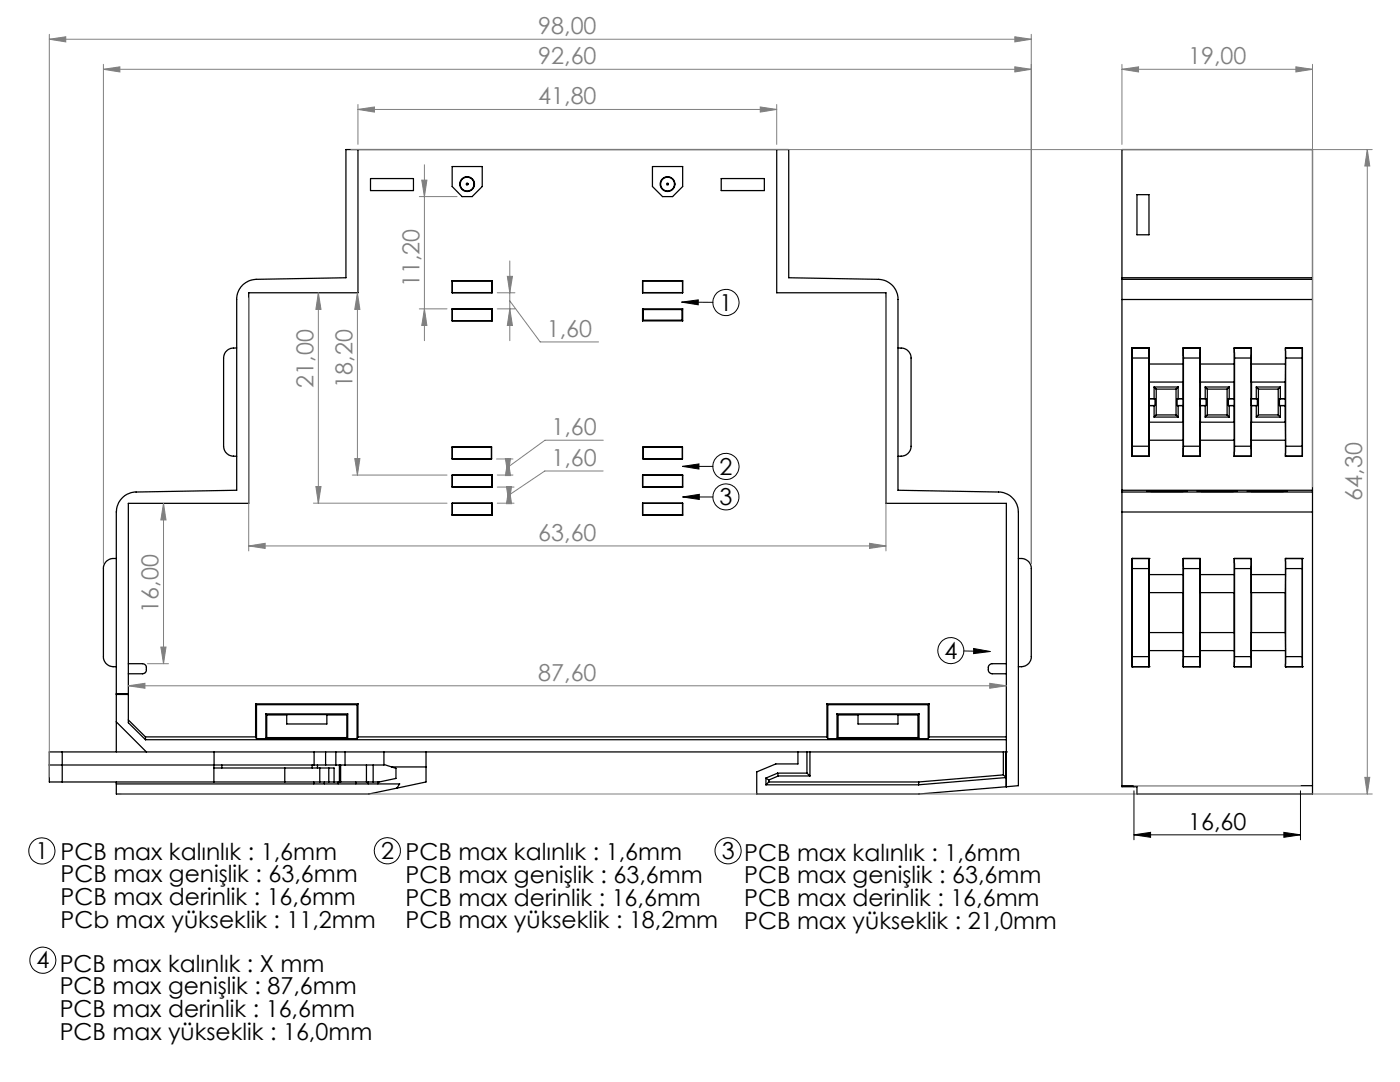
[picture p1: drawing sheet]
<svg xmlns="http://www.w3.org/2000/svg" width="279mm" height="216mm" viewBox="0 0 279 216" stroke-linecap="round" stroke-linejoin="round" font-family="sans-serif">
<g fill="none" stroke="#000" stroke-width=".25">
<path d="M71.4 29.8v28.6h-21.8v42h-24v43.8l3.4 3.4M73.9 35.6h8.6v2.4h-8.6zM90.2 33.2h6v4l-2 2h-2l-2-2zM130.2 33.2h6v4l-2 2h-2l-2-2zM143.9 35.6h8.6v2.4h-8.6zM155 29.8v28.6h21.8v42h24v56.6M226.9 38.8h2.4v8h-2.4zM90.2 58.4h8M90.2 56v2.4M90.2 56h8M98.2 56v2.4M128.2 58.4h8"/>
<path d="M128.2 56v2.4M128.2 56h8M128.2 56l.1 .1M128.3 56.1v2.3M128.3 56.1h7.9M128.3 58.4h7.9M128.3 58.4h-.1M136.2 56.1v2.3M136.2 58.4h.1M136.2 56v.1M136.2 56v2.4M223.9 55.7v4.1"/>
<path d="M223.9 55.7v-25.9h38v25.9M223.9 59.8v38.4M223.9 59.8h38M223.9 55.7h38M223.9 55.4h38M261.9 55.7v4.1M261.9 59.8v38.4M47.2 69.4l-1.1 .1-.7 .3-.6 .7-.2 .8v17.9l.2 .7 .7 .8 .8 .3 .9 .1M90.2 61.6h8M90.2 64h8M90.2 61.6v2.4M90.3 64h-.1"/>
<path d="M98.2 64h.1M98.2 61.6v2.4M128.2 61.6l.2 .2M128.2 61.6v2.4M128.2 61.6h8M128.2 64h8M128.4 61.8v2.1M128.4 63.9l-.2 .1M128.4 61.8h7.7M128.4 63.9h7.7M136.1 61.8v2.1M136.1 63.9l.1 .1"/>
<path d="M136.2 61.6l-.1 .2M136.2 61.6v2.4M179.2 69.4l1.1 .1 .7 .3 .6 .7 .2 .7v18.1l-.3 .8-.6 .6-.8 .3-.9 .1M225.9 69.5l.1 1.9M225.9 69.4v21.7h3.4v-3.3M225.9 69.4h3.4M226 71.4v17.6M226 71.4h3.3M229.3 71.4v17.6M229.3 69.5v1.9M229.3 69.4v3.2M229.3 72.6v3.6"/>
<path d="M229.3 72.6h6.8M229.3 79.6h1.2v1.3h-1.2M229.3 76.2h6.8M229.4 76.2v8M230.3 77.2h4.8M230.3 77.2l.5 .4M230.3 77.2v2.4M230.8 77.6h3.9M230.8 77.6v5.2M234.7 77.6v5.2M235.1 77.2l-.4 .4M235.1 77.2v2.4"/>
<path d="M236.1 69.4l.1 2M236.1 69.4v21.7M236.1 79.6h-1.2v1.3h1.2M236.1 69.4h3.4M236.2 71.4v17.6M236.2 71.4h3.3M239.5 71.4v17.6M239.5 69.4v2M239.5 69.4v6.8h6.8v-6.8M239.5 79.6h1.2v1.3h-1.2zM239.5 72.6h6.8M239.6 76.2v3.4"/>
<path d="M240.5 77.2h4.8M240.5 77.2l.4 .4M240.5 77.2v2.4M240.9 77.6h4M240.9 77.6v5.2M244.9 77.6v5.2M245.1 79.6h1.2v1.3h-1.2zM245.3 77.2v2.4M245.3 77.2l-.4 .4M246.3 76.2v3.4M246.3 69.4h3.4M246.3 69.4v.1"/>
<path d="M246.3 69.5l.1 1.9M246.4 71.4v17.6M246.4 71.4h3.3M249.7 71.4v17.6M249.7 69.5v1.9M249.7 69.4v6.8h6.8v-3.6M249.7 79.6h1.2v1.3h-1.2zM249.7 69.4v.1M249.7 72.6h6.8M249.8 76.2v3.4M250.7 77.2l.4 .4M250.7 77.2h4.8"/>
<path d="M250.7 77.2v2.4M251.1 77.6h4M251.1 77.6v5.2M255.1 77.6v5.2M255.3 79.6h1.2v1.3h-1.2zM255.5 77.2l-.4 .4M255.5 77.2v2.4M256.5 76.2v3.4M256.5 69.5l.1 1.9M256.5 69.4v3.2M256.5 69.4h3.4M256.6 71.4v17.6"/>
<path d="M256.6 71.4h3.3M259.9 71.4v17.6M259.9 69.5v1.9M259.9 69.4v21.7h-3.4v-3.3M90.2 91.6h7.9M90.2 89.2h7.9M90.2 94.8h8M90.2 97.2h8M90.2 89.2v2.4M90.2 94.8v2.4M98.1 89.2v2.4M98.2 94.8v2.4"/>
<path d="M128.2 94.8v2.4M128.2 94.8h8M128.2 94.8h.1M128.2 97.2h8M128.3 94.8h7.9M128.3 97.2h7.9M128.3 94.8v2.4M128.3 97.2h-.1M128.3 91.6h7.9M128.3 89.2h.1M128.3 89.2v2.4M128.3 89.2h7.9"/>
<path d="M128.4 89.2v2.3M128.4 91.5h7.8M128.4 91.5l-.1 .1M128.4 89.2h7.8M136.2 91.5v.1M136.2 89.2v2.3M136.2 89.2v2.4M136.2 94.8v2.4M136.2 97.2h.1M136.2 89.2h.1M136.2 94.8h.1M223.9 98.2v4"/>
<path d="M223.9 98.2h38M223.9 97.8h38M226 89l-.1 2h3.4v-2M226 89h3.3M228.9 98h8zM229.3 87.8h6.8M229.3 84.2v3.6M229.3 84.2h6.8M230.3 83.2h4.8M230.3 80.9v2.3M230.8 82.8h3.9M230.8 82.8l-.5 .4"/>
<path d="M234.7 82.8l.4 .4M235.1 80.9v2.3M236.1 91.1h3.4M236.1 91h3.4M236.1 91v.1M236.2 89l-.1 2M236.2 89h3.3M238.9 98h8zM239.5 89v2M239.5 91v.1M239.5 91.1v-6.9h6.8v6.9M239.5 87.8h6.8"/>
<path d="M239.6 80.9v3.3M240.5 83.2h4.8M240.5 80.9v2.3M240.9 82.8h4M240.9 82.8l-.4 .4M244.9 82.8l.4 .4M245.3 80.9v2.3M246.3 80.9v3.3M246.3 91.1h3.4M246.3 91h3.4M246.3 91v.1M246.4 89l-.1 2"/>
<path d="M246.4 89h3.3M248.9 98h8zM249.7 89v2M249.7 91v.1M249.7 87.8h6.8M249.8 80.9v3.3M250.7 83.2h4.8M250.7 80.9v2.3M251.1 82.8l-.4 .4M251.1 82.8h4M255.1 82.8l.4 .4M255.5 80.9v2.3"/>
<path d="M256.5 80.9v3.3M256.5 87.8v-3.6h-6.8v6.9M256.6 89l-.1 2h3.4v-2M256.6 89h3.3M261.9 98.2v4M23.2 111.4l-1 .1-.6 .3-.5 .4-.5 .9v18.3l.5 .9 .5 .4 .7 .3h.9M90.2 100.4h8M90.2 100.4v2.4M90.2 102.8h8M90.3 102.8h-.1M98.2 102.8h.1M98.2 100.4v2.4"/>
<path d="M128.2 100.4v2.4M128.2 100.4h8M128.2 102.8h8M128.2 100.4h.1M128.3 100.4h7.9M128.3 100.4l-.1 2.4M136.2 100.4v2.4M136.2 100.4h.1M203.2 111.4l1.1 .1 .6 .3 .4 .3 .5 1v18.3l-.4 .9-.5 .4-.9 .3h-.8M223.9 102.2v54.8h3v1.4h35v-56.2M223.9 102.2h38M225.9 111.4l.1 2.1"/>
<path d="M225.9 111.4h.1M225.9 111.4h3.4M225.9 111.4v21.6M226 113.5h3.3M226 113.5v17.5M229.3 113.5v17.5M229.3 111.4v2.1M229.3 111.4h.1M229.3 111.4v3.3M229.3 114.7v3.6M229.3 114.7h6.8M229.3 118.3h6.8"/>
<path d="M229.4 118.3v7.9M236.1 111.4l.1 2.1M236.2 113.5h3.3M236.2 113.5v17.5M239.5 113.5v17.5M239.5 111.4v2.1M239.5 114.7h6.8M239.6 118.3v7.9M246.3 118.3v7.9M246.3 111.4v6.9h-6.8v-6.9h-3.4v21.6h3.4v-6.8h6.8v6.8M246.3 111.4h3.4M246.3 111.4l.1 2.1"/>
<path d="M246.4 113.5h3.3M246.4 113.5v17.5M249.7 113.5v17.5M249.7 111.4v2.1M249.7 111.4v6.9h6.8v-3.6M249.7 114.7h6.8M249.8 118.3v7.9M256.5 118.3v7.9M256.5 111.4l.1 2.1M256.5 111.4h.1M256.5 111.4h3.4M256.5 111.4v3.3"/>
<path d="M256.6 113.5h3.3M256.6 113.5v17.5M259.9 113.5v17.5M259.9 111.4v2.1M259.9 111.4h.1M259.9 111.4v21.6M23.2 138.4h2.4M23.2 138.6h2.4M25.6 132.4h2.9l.4 .2 .3 .4v.8l-.5 .6h-3.1M200.8 132.4h-2.9l-.4 .2-.3 .4v.8l.6 .6h3M225.9 133h.1M225.9 133h3.4"/>
<path d="M226 131l-.1 2M226 131h3.3M229.3 131v2M229.3 133h.1M229.3 129.8v3.2M229.3 129.8h6.8M229.3 126.2v3.6M229.3 126.2h6.8M236.2 131l-.1 2M236.2 131h3.3M239.5 131v2M239.5 129.8h6.8"/>
<path d="M246.3 133h3.4M246.4 131l-.1 2M246.4 131h3.3M249.7 131v2M249.7 129.8h6.8M256.5 133h.1M256.5 133h3.4M256.5 129.8v3.2M256.5 129.8v-3.6h-6.8v6.8M256.6 131l-.1 2M256.6 131h3.3M259.9 131v2"/>
<path d="M259.9 133h.1M9.8 152.6h52.9M12.4 150v6M23.2 150v-47.9l.2-1.2 .5-1 1-1 1.2-.6 .7-.1 20.4-.4v-38.4l.2-.8 .4-1 .7-.8 1.1-.7 1.1-.3 18.3-.4v-25.6h88.4v25.6l18.4 .4 1.1 .3 1 .7 .7 .8 .5 1.1 .1 .6v38.5l20.5 .4 .6 .1 1.2 .6 1 .9 .5 1 .2 1.2v54.8l-2.4 .2M23.2 156v2.4h50.4l5.6-1.1M23.2 144l6 6M23.2 156.4h56.6l-.6 .9M25.6 143.7l3.4 3.3M29 147v.6M29 147.6h171.8M29 147h22M42.7 153.2h14.1"/>
<path d="M42.7 150v6M44.3 152.6v.6M51 147l.2 .4M51 140.4v6.6M51 140.4l.2 .2M51 140.4h20.4M51.2 147.4h20.1M51.2 140.6v6.8M51.2 140.6h20.1M53.1 142.5v4.9M53.1 142.5l.1 .2M53.1 147.4h16.3"/>
<path d="M53.1 142.5h16.3M53.2 142.7v4.5M53.2 147.2l-.1 .2M53.2 147.2h16M53.2 142.7h4M56.8 156h7M56.8 153.2h7M56.8 153.2v2.8M57.2 142.6h8v1.9h-8zM62.3 152.6v.6M62.6 156v.4M62.7 152.6h2.3"/>
<path d="M62.7 150v2.6M63.4 152.6v.6M63.8 153.2v2.8M63.8 156h1.8M63.8 153.2h1.8M64.7 156v.4M65 152.6h2M65 150v2.6M65.2 142.7h4M65.6 156h1.1M65.6 153.2h1.1v2.8M65.6 153.2v2.8"/>
<path d="M66.7 156h1M67 152.6h1.9M67 150v2.6M67.5 156v.4M67.7 156h.3M67.7 152.6v3.4M68 156h5.1M68 152.6v3.4M68.9 150v2.6M69.2 147.2l.2 .2M69.2 142.7v4.5M69.4 142.5v4.9"/>
<path d="M69.4 142.5l-.2 .2M71 156v.4M71.3 140.6v6.8M71.4 140.4v6.6M71.4 147l-.1 .4M71.4 147h93.6M71.4 140.4l-.1 .2M73.1 156h1.4M73.1 152.6v3.4M73.5 156v.4M74.5 152.6v3.4M75.4 156v.4"/>
<path d="M76.6 152.5l2.4 .8v2l-3.3 .7h-1.2M76.6 150v2.6h-7.7M78.1 153h6.9M85 150v6l-5.8 1.3M152.9 155.3l.5 .3M152.9 155.3v1.3M152.9 156.6h30.4M153.4 156h29.9M153.4 155.6v.4M153.4 156l-.5 .6M155.2 154.3l.1 .5M155.2 154.3h5.8"/>
<path d="M155.2 154.3l-2.3 1M155.3 154.8h6.3M155.3 154.8l-1.9 .8M159.2 150v2.4h-4.4l-3.8 1.6v4.4h32.4l17.4-1.4M161 154.3l.6 .5M161 150v4.3M161.6 150v4.8M165 147l.2 .4M165 140.4h20.4M165 140.4l.2 .2M165 140.4v6.6M165.2 147.4h20"/>
<path d="M165.2 140.6h20M165.2 140.6v6.8M167 147.4h16.4M167 142.5h16.4M167 142.5l.3 .2M167 142.5v4.9M167.3 147.2h15.9M167.3 142.7h3.9M167.3 147.2l-.3 .2M167.3 142.7v4.5M171.2 142.6h8v1.9h-8zM179.2 142.7h4"/>
<path d="M183.2 142.7v4.5M183.2 147.2l.2 .2M183.3 156v.6M183.4 142.5l-.2 .2M183.4 142.5v4.9M185.2 140.6v6.8M185.4 147h15.4M185.4 147l-.2 .4M185.4 140.4l-.2 .2M185.4 140.4v6.6M200.2 154.6l-16.9 1.4M200.2 154.6l.6 .6-17.5 1.4"/>
<path d="M200.2 150v4.6M200.8 157h.1M200.8 150h.1M200.8 150h-191v6h47M200.8 150v7M223.9 156.8h38"/>
<circle cx="93.2" cy="36.7" r="1.47"/>
<circle cx="93.2" cy="36.7" r="1.39"/>
<circle cx="93.2" cy="36.7" r=".19"/>
<circle cx="133.2" cy="36.7" r=".17"/>
<circle cx="133.2" cy="36.7" r="1.47"/>
<circle cx="133.2" cy="36.7" r="1.39"/>
</g>
<g fill="none" stroke="#000" stroke-width=".2">
<path d="M136 60.3h6.3M136 60.3l3.3-.5v1zM136.2 93.1h6.1M136.2 93.1l3.3-.5v1zM136.2 99.2h6.1M136.2 99.2l3.4-.6v1.1zM192.4 129.9l5.2 .1M194.3 129.4l3.3 .6-3.3 .4zM226.3 157.8v9.8M259.5 157.8v9.8M226.3 166.6l3.3-.5v1zM226.3 166.6h33.2"/>
<path d="M256.2 166.1l3.3 .5-3.3 .5z"/>
<circle cx="144.9" cy="60.4" r="2.61"/>
<circle cx="144.9" cy="99.2" r="2.6"/>
<circle cx="144.9" cy="93.1" r="2.62"/>
<circle cx="189.7" cy="129.8" r="2.6"/>
<circle cx="8.4" cy="169.8" r="2.61"/>
<circle cx="77.3" cy="169.7" r="2.6"/>
<circle cx="145.3" cy="169.7" r="2.61"/>
<circle cx="8.6" cy="191.6" r="2.59"/>
</g>
<g fill="none" stroke="#808080" stroke-width=".2">
<path d="M9.8 7.8l3.3-.5v1.1zM9.8 6.8v148.2M9.8 7.8h196M20.6 13.8l3.3-.5v1.1zM20.6 12.8v99.6M20.6 13.8h185.2M202.5 13.3l3.3 .5-3.3 .6zM202.5 7.3l3.3 .5-3.3 .6zM205.8 6.8v105.6M223.9 13.8l3.3-.5v1.1zM223.9 13.8h38M223.9 12.8v16"/>
<path d="M258.6 13.3l3.3 .5-3.3 .6zM261.9 12.8v84.4M70 29.8h203.9M71.4 21.8l3.3-.5v1.1zM71.4 20.8v8M71.4 21.8h83.6M83.7 39.2h7.5M84.2 35.9h1l-.5 3.3zM84.7 32.9v35.1M151.7 21.3l3.3 .5-3.3 .6zM155 20.8v8M272.9 29.8v128.6"/>
<path d="M272.9 29.8l.5 3.3h-1zM49.6 59.4v50.5M63.5 58.4l.6 3.3h-1.1zM63.5 58.4v42M71.3 58.4v36.4M71.3 58.4l.5 3.3h-1zM99.2 58.4h3.6M101.2 55.1h1.1l-.6 3.3zM101.7 52.1v15.9M176.8 59.4v50.5M83.7 61.6h5.5M84.7 61.6l.5 3.3h-1z"/>
<path d="M99.2 61.6h3.6M101.7 61.6l.6 3.3h-1.1zM101.7 60l6.1 8.2h11.7M63 97.1h1.1l-.6 3.3zM70.3 94.8h18.9M70.8 91.5h1l-.5 3.3zM99.1 91.6h3.3M99.2 97.2h3.4M99.2 94.8h3.2M100.9 91.5h1l-.5 3.3zM101.1 97.1h1l-.5 3.3zM101.4 91.6l.5 3.3h-1z"/>
<path d="M101.4 91.6v3.2M101.6 97.2l.5 3.3h-1zM101.6 97.2v3.2M120.4 94h-11.7l-7.1 4.8M120.4 87.8h-11.6l-7.4 5.4M32.6 100.4v32M32.6 100.4l.5 3.4h-1zM49.6 108.9l3.3-.5v1zM49.6 108.9h127.2M62.5 100.4h26.7M99.2 100.4h3.4M173.5 108.4l3.3 .5-3.3 .5z"/>
<path d="M25.6 136.8l3.3-.5v1zM25.6 136.8h175.2M29.4 132.4h4.2M32.1 129.1h1l-.5 3.3zM197.5 136.3l3.3 .5-3.3 .5zM24.2 158.4h249.7M272.4 155.1h1l-.5 3.3z"/>
</g>
<path d="M226.3 156.8h33.2" fill="none" stroke="#c0c0c0" stroke-width=".2"/>
<path d="M136 60.3l3.3-.5v1zM136.2 93.1l3.3-.5v1zM136.2 99.2l3.4-.6v1.1zM194.3 129.4l3.3 .6-3.3 .4z" fill="#000"/>
<g fill="#808080">
<path d="M49.6 108.9l3.3-.5v1zM173.5 108.4l3.3 .5-3.3 .5zM101.7 61.6l.6 3.3h-1.1zM101.2 55.1h1.1l-.6 3.3zM71.4 21.8l3.3-.5v1.1zM151.7 21.3l3.3 .5-3.3 .6zM101.1 97.1h1l-.5 3.3zM101.6 97.2l.5 3.3h-1zM20.6 13.8l3.3-.5v1.1zM202.5 13.3l3.3 .5-3.3 .6zM9.8 7.8l3.3-.5v1.1zM202.5 7.3l3.3 .5-3.3 .6zM100.9 91.5h1l-.5 3.3zM101.4 91.6l.5 3.3h-1z"/>
<path d="M272.4 155.1h1l-.5 3.3zM272.9 29.8l.5 3.3h-1zM84.7 61.6l.5 3.3h-1zM84.2 35.9h1l-.5 3.3zM70.8 91.5h1l-.5 3.3zM71.3 58.4l.5 3.3h-1zM63 97.1h1.1l-.6 3.3zM63.5 58.4l.6 3.3h-1.1zM32.1 129.1h1l-.5 3.3zM32.6 100.4l.5 3.4h-1z"/>
<path d="M223.9 13.8l3.3-.5v1.1zM258.6 13.3l3.3 .5-3.3 .6z"/>
<path d="M25.6 136.8l3.3-.5v1zM197.5 136.3l3.3 .5-3.3 .5z"/>
</g>
<path d="M226.3 166.6l3.3-.5v1zM256.2 166.1l3.3 .5-3.3 .5z" fill="#000"/>
<g font-size="4.7" fill="#808080">
<text x="107.4" y="6.8">98,00</text>
<text x="107.4" y="12.8">92,60</text>
<text x="237.1" y="12.8">19,00</text>
<text x="107.4" y="20.8">41,80</text>
<text x="83.7" y="57.3" transform="rotate(-90 83.7 57.3)">11,20</text>
<text x="109.1" y="67.2">1,60</text>
<text x="62.5" y="77.3" transform="rotate(-90 62.5 77.3)">21,00</text>
<text x="70.3" y="77.3" transform="rotate(-90 70.3 77.3)">18,20</text>
<text x="110.1" y="86.8">1,60</text>
<text x="110" y="92.9">1,60</text>
<text x="271.9" y="99.9" transform="rotate(-90 271.9 99.9)">64,30</text>
<text x="107.4" y="107.9">63,60</text>
<text x="31.6" y="122.2" transform="rotate(-90 31.6 122.2)">16,00</text>
<text x="107.4" y="135.8">87,60</text>
</g>
<g font-size="4.7">
<text x="143.6" y="62">1</text>
<text x="143.6" y="94.7">2</text>
<text x="143.6" y="100.8">3</text>
<text x="188.5" y="131.4">4</text>
<text x="237.1" y="165.6">16,60</text>
<text x="7.1" y="171.4">1 PCB max kalınlık : 1,6mm</text>
<text x="76" y="171.4">2 PCB max kalınlık : 1,6mm</text>
<text x="144" y="171.4">3 PCB max kalınlık : 1,6mm</text>
<text x="12.1" y="176.1">PCB max genişlik : 63,6mm</text>
<text x="80.9" y="176.2">PCB max genişlik : 63,6mm</text>
<text x="148.5" y="176.2">PCB max genişlik : 63,6mm</text>
<text x="12.1" y="180.6">PCB max derinlik : 16,6mm</text>
<text x="12.1" y="185.1">PCb max yükseklik : 11,2mm</text>
<text x="80.9" y="180.7">PCB max derinlik : 16,6mm</text>
<text x="80.9" y="185.3">PCB max yükseklik : 18,2mm</text>
<text x="148.5" y="180.8">PCB max derinlik : 16,6mm</text>
<text x="148.5" y="185.3">PCB max yükseklik : 21,0mm</text>
<text x="7.3" y="193.2">4 PCB max kalınlık : X mm</text>
<text x="11.9" y="198.4">PCB max genişlik : 87,6mm</text>
<text x="11.9" y="202.9">PCB max derinlik : 16,6mm</text>
<text x="11.9" y="207.5">PCB max yükseklik : 16,0mm</text>
</g>
</svg>
